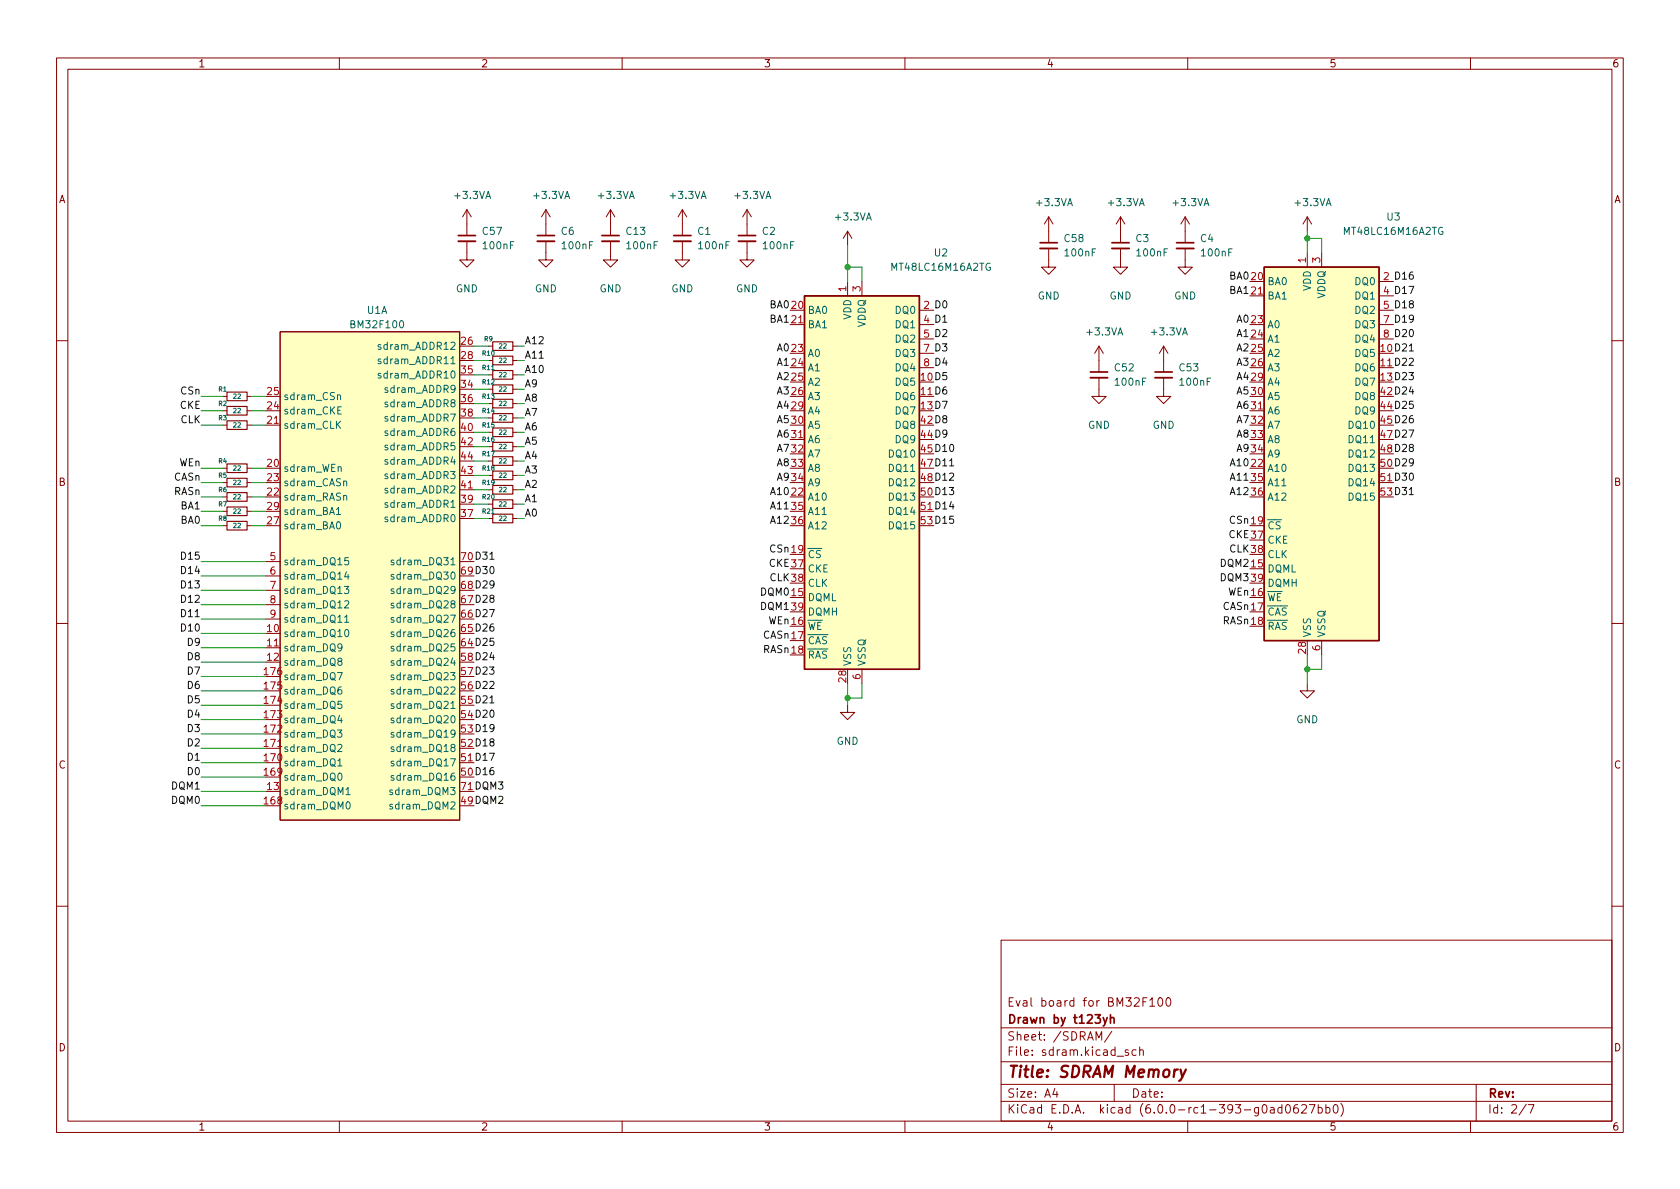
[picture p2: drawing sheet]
<svg xmlns="http://www.w3.org/2000/svg" width="297mm" height="210mm" viewBox="0 0 297 210" stroke-linecap="round" stroke-linejoin="round" font-family="sans-serif">
<g fill="none" stroke="#840000" stroke-width=".18">
<path d="M10 10.2h277v190.1h-277zM12 12.2h273v186.1h-273zM60 10.2v2M110 10.2v2M160 10.2v2M210 10.2v2M260 10.2v2M82.5 37.1l-.7 1.2M82.5 37.1v4.6M82.5 37.1l.8 1.2M96.5 37.1l-.7 1.2M96.5 37.1v4.6"/>
<path d="M96.5 37.1l.8 1.2M107.9 37.1l-.7 1.2M107.9 37.1v4.6M107.9 37.1l.8 1.2M120.6 37.1l-.7 1.2M120.6 37.1v4.6M120.6 37.1l.8 1.2M132.1 37.1l-.8 1.2M132.1 37.1v4.6M132.1 37.1l.7 1.2M185.4 38.3l-.7 1.3M185.4 38.3v4.6"/>
<path d="M185.4 38.3l.8 1.3M198.1 38.3v4.6M198.1 38.3l-.7 1.3M198.1 38.3l.8 1.3M209.5 38.3v4.6M209.5 38.3l-.7 1.3M209.5 38.3l.8 1.3M231.1 38.3v2.6M231.1 38.3l-.7 1.3M231.1 38.3l.8 1.3M49.5 58.7h31.8v86.3h-31.8zM82.5 42.7v3.3h1.3l-1.3 1.2-1.2-1.2h1.2"/>
<path d="M96.5 42.7v3.3h1.3l-1.3 1.2-1.3-1.2h1.3M107.9 42.7v3.3h1.3l-1.3 1.2-1.2-1.2h1.2M120.6 42.7v3.3h1.3l-1.3 1.2-1.2-1.2h1.2M132.1 42.7v3.3h1.2l-1.2 1.2-1.3-1.2h1.3M139.7 57.4h2.5M149.9 40.9v2.5M149.9 49.8v2.5M149.9 40.9l-.8 1.3M149.9 40.9l.7 1.3M152.4 49.8v2.5M162.6 54.9h2.5M162.6 57.4h2.5"/>
<path d="M162.6 59.9h2.5M185.4 43.9v3.3h1.3l-1.3 1.3-1.3-1.3h1.3M198.1 43.9v3.3h1.3l-1.3 1.3-1.3-1.3h1.3M209.5 43.9v3.3h1.3l-1.3 1.3-1.2-1.3h1.2M221 52.3h2.5M231.1 44.7v2.5M233.7 44.7v2.5M243.8 54.9h2.6M243.8 57.4h2.6M243.8 59.9h2.6M243.8 49.8h2.6M243.8 52.3h2.6"/>
<path d="M10 60.2h2M39.4 72.6h.7M39.4 75.2h.7M39.4 70.1h.7M43.7 72.6h.7M43.7 75.2h.7M43.7 70.1h.7M47 75.2h2.5M86.4 76.4h.7M86.4 61.2h.7M86.4 63.7h.7M86.4 66.3h.7"/>
<path d="M86.4 79h.7M86.4 68.8h.7M86.4 73.9h.7M86.4 71.4h.7M90.7 76.4h.7M90.7 61.2h.7M90.7 63.7h.7M90.7 66.3h.7M90.7 79h.7M90.7 68.8h.7M90.7 73.9h.7M90.7 71.4h.7"/>
<path d="M139.7 77.7h2.5M162.6 62.5h2.5M162.6 65h2.5M194.3 66.8v3.3h1.3l-1.3 1.3-1.3-1.3h1.3M194.3 61.2v4.6M194.3 61.2l-.8 1.3M194.3 61.2l.8 1.3M205.7 66.8v3.3h1.3l-1.3 1.3-1.2-1.3h1.2M205.7 61.2l-.7 1.3M205.7 61.2v4.6M205.7 61.2l.8 1.3M221 72.6h2.5"/>
<path d="M285 60.2h2M39.4 93h.7M39.4 90.4h.7M39.4 87.9h.7M39.4 85.3h.7M39.4 82.8h.7M43.7 93h.7M43.7 90.4h.7M43.7 87.9h.7M43.7 85.3h.7M43.7 82.8h.7M47 99.3h2.5"/>
<path d="M81.3 86.6h2.5M86.4 86.6h.7M86.4 89.1h.7M86.4 91.7h.7M86.4 84.1h.7M86.4 81.5h.7M90.7 86.6h.7M90.7 89.1h.7M90.7 91.7h.7M90.7 84.1h.7M90.7 81.5h.7M10 110.2h2"/>
<path d="M47 114.5h2.5M47 101.8h2.5M47 104.4h2.5M47 106.9h2.5M47 109.5h2.5M152.4 118.4v2.5M233.7 113.3v2.5M285 110.2h2M149.9 124.7v1.3h1.2l-1.2 1.2-1.3-1.2h1.3M231.1 120.9v1.3h1.3l-1.3 1.2-1.2-1.2h1.2M10 160.2h2M177 166.3h108v32h-108z"/>
<path d="M202.1 177.1h.5M202.8 176.4h-.7v1.5M203.3 176.9l.4-.5v1.5M203.3 177.9h.8M204.9 176.5l.2-.1a.81 .81 0 0 1 .6 .7 .81 .81 0 0 1-.3 .8h-.2a.81 .81 0 0 1-.6-.6 .81 .81 0 0 1 .3-.8zM206.3 176.6l.2-.2a.81 .81 0 0 1 .6 .7 .81 .81 0 0 1-.3 .8h-.2a.81 .81 0 0 1-.3-1.3zM285 160.2h2M60 198.3v2M110 198.3v2M160 198.3v2M177 194.8h108M177 191.8h108"/>
<path d="M177 187.8h108M177 181.8h108M186.5 192.5l-.4 1h1M186.9 193v1M193.8 183.9v-1.5l.5 1.1 .5-1.1v1.5M196.6 182.4l-1.3 1.9M197 191.8v3M199.5 185.7l-.4-.1-.2 .2 .1 .3 .5 .1v.4h-.6M200.9 185.7l-.5-.1-.3 .3v.4l.2 .3h.6M201.5 185.8l.2-.2 .4 .1v.9M201.5 185.1v1.5M210 198.3v2"/>
<path d="M224.6 195.9h.6l.1 .9M225.3 196.2l-.5 .1a.29 .29 0 0 0-.2 .2 .29 .29 0 0 0 .2 .3h.5M226.6 195.9l-.4-.1-.3 .3v.4l.2 .3h.5M226.6 195.3v1.5M227.5 195.4l.1-.1a.81 .81 0 0 1 .6 .7 .81 .81 0 0 1-.3 .8h-.1a.81 .81 0 0 1-.6-.6 .81 .81 0 0 1 .3-.8zM229.4 195.3a.59 .59 0 0 0-.7 .7v.5l.2 .3h.4l.2-.1 .1-.5-.2-.2-.4-.1-.3 .3M230.1 195.5l.6-.2 .2 .2 .1 .3-.9 1h.9M231.5 195.3h1l-.6 1.5M233.1 195.9l.4-.1 .3 .3v.4l-.2 .3h-.5M233.1 195.3v1.5M234.4 195.9l.5-.1 .2 .3v.4l-.1 .3h-.6M234.4 195.3v1.5"/>
<path d="M235.9 195.4l.2-.1a.81 .81 0 0 1 .6 .7 .81 .81 0 0 1-.3 .8h-.2a.81 .81 0 0 1-.6-.6 .81 .81 0 0 1 .3-.8zM237.1 195.1a1.72 1.72 0 0 1 0 2.3M260 198.3v2M261 191.8v6.5M269.9 195.3l-1.3 1.9M270.2 195.3h1l-.6 1.5"/>
</g>
<path d="M208.7 189.1l.3 1.4M209.7 189.1l-.9 1.8-.3 .2" fill="none" stroke="#840000" stroke-width=".4"/>
<g fill="none" stroke="#840000" stroke-width=".3">
<path d="M81 41.7h3.1M95 41.7h3M106.4 41.7h3.1M119.1 41.7h3.1M130.6 41.7h3M183.9 42.9h3M196.6 42.9h3M208 42.9h3.1M192.8 65.8h3M204.2 65.8h3.1M195.1 179.9l.3 1M195.8 179.9l-.5 1.4-.2 .1"/>
<path d="M196.3 179.4v1.5M196.3 180.1l.3-.2 .3 .1 .1 .9"/>
</g>
<path d="M81 42.7h3.1M95 42.7h3M106.4 42.7h3.1M119.1 42.7h3.1M130.6 42.7h3M183.9 43.9h3M196.6 43.9h3M208 43.9h3.1M192.8 66.8h3M204.2 66.8h3.1" fill="none" stroke="#840000" stroke-width=".33"/>
<g fill="#ffffc2" stroke="#ffffc2" stroke-width=".18">
<path d="M142.2 52.3h20.4v66.1h-20.4z"/>
<path d="M223.5 47.2h20.3v66.1h-20.3z"/>
<path d="M49.5 58.7h31.8v86.3h-31.8z"/>
</g>
<path d="M142.2 52.3h20.4v66.1h-20.4zM223.5 47.2h20.3v66.1h-20.3z" fill="none" stroke="#840000" stroke-width=".25"/>
<g fill="none" stroke="#840000" stroke-width=".2">
<path d="M40.1 71.9h3.6v1.5h-3.6zM40.1 69.3h3.6v1.6h-3.6zM40.1 74.4h3.6v1.5h-3.6zM87.1 75.7h3.6v1.5h-3.6zM87.1 60.4h3.6v1.6h-3.6zM87.1 63h3.6v1.5h-3.6zM87.1 65.5h3.6v1.6h-3.6zM87.1 78.2h3.6v1.6h-3.6zM87.1 68.1h3.6v1.5h-3.6zM87.1 73.1h3.6v1.6h-3.6zM87.1 70.6h3.6v1.5h-3.6zM40.1 92.2h3.6v1.5h-3.6z"/>
<path d="M40.1 89.7h3.6v1.5h-3.6zM40.1 87.1h3.6v1.5h-3.6zM40.1 84.6h3.6v1.5h-3.6zM40.1 82h3.6v1.6h-3.6zM87.1 85.8h3.6v1.6h-3.6zM87.1 88.4h3.6v1.5h-3.6zM87.1 90.9h3.6v1.6h-3.6zM87.1 83.3h3.6v1.5h-3.6zM87.1 80.8h3.6v1.5h-3.6z"/>
</g>
<g fill="none" stroke="#006464" stroke-width=".18">
<path d="M59.7 69.9l.2-.1 .3 .1v.8M59.7 75l.5 .8M59.7 72.5h.5M60.2 74.5l-.7 .7M60.3 71.9h-.6v1.3h.6M59.5 90.1l.4-.4v1.3M59.5 91h.7M59.6 92.4l.2-.1a.68 .68 0 0 1 .4 .6 .68 .68 0 0 1-.4 .6l-.2-.1-.1-.4zM59.8 82.6l.2-.1 .3 .1v.8M60.8 87.7l.1-.1 .3 .1 .1 .8M60.8 85.2l.1-.1h.3l.1 .8M61.6 98.6h-.6l-.1 .6 .2-.1 .4 .1 .2 .1-.1 .5-.2 .1-.5-.1"/>
<path d="M69.6 99.1l-.3-.1-.2 .2 .1 .2 .4 .1v.3h-.5M59.7 118.9h.8l-.5 1.3M60 116.9l-.3-.2 .1-.2 .2-.1 .3 .1 .2 .1-.1 .2-.5 .2-.2 .2v.2l.3 .3 .3-.1 .2-.2v-.2l-.3-.3M60.5 114.4l-.3 .2h-.2l-.3-.2 .2-.5h.3l.2 .1a.84 .84 0 0 1-.3 1.1h-.2M60.9 103.7h.8l-.5 .5 .4 .1v.5l-.2 .2-.5-.2M60.9 106.4l.5-.2 .3 .4-.8 .9h.8M60.9 109.1l.4-.3v1.2M60.9 110h.8M61.1 111.4l.1-.1a.68 .68 0 0 1 .5 .6 .68 .68 0 0 1-.5 .7l-.1-.1-.2-.4zM61.2 101.1l-.3 .9h.8M61.5 101.6v.8M69.6 119.4h-.3l-.2 .1 .1 .2 .4 .1v.3h-.5"/>
<path d="M69.6 116.9l-.3-.1-.2 .2 .1 .2 .4 .1v.3h-.5M69.6 114.3h-.3l-.2 .2 .1 .1 .4 .2v.3h-.5M69.6 111.8l-.3-.1-.2 .2 .1 .2 .4 .1v.3h-.5M69.6 109.3l-.3-.1-.2 .2 .1 .2 .4 .1v.3h-.5M69.6 106.7h-.3l-.2 .1 .1 .2 .4 .1v.3h-.5M69.6 104.2l-.3-.1-.2 .2 .1 .2 .4 .1v.3h-.5M69.6 101.6h-.3l-.2 .2 .1 .1 .4 .2v.3h-.5M59.7 129.1h.8l-.5 .5 .4 .1v.5l-.2 .2-.5-.2M59.7 134.5l.4-.3v1.2M59.7 131.8l.5-.2 .3 .4-.8 .9h.8M59.7 135.4h.8M59.9 136.8l.1-.1a.68 .68 0 0 1 .5 .6 .68 .68 0 0 1-.5 .7 .84 .84 0 0 1-.1-1.2z"/>
<path d="M60 126.5l-.3 .9h.8M60.3 121.5h-.3a.86 .86 0 0 0 0 1.2l.4-.1 .1-.4-.3-.2h-.2l-.3 .2M60.3 127v.8M60.4 124h-.6l-.1 .6 .2-.1 .4 .1 .2 .1-.1 .5-.2 .1-.5-.1M61.2 139.6l.3-.3v1.2M69.6 137.2l-.3-.1-.2 .2 .1 .2 .4 .1v.3h-.5M69.6 134.7l-.3-.1-.2 .2 .1 .2 .4 .1v.3h-.5M69.6 132.1h-.3l-.2 .1 .1 .2 .4 .1v.3h-.5M69.6 129.6l-.3-.1-.2 .2 .1 .2 .4 .1v.3h-.5M69.6 127h-.3l-.2 .2 .1 .1 .4 .2v.3h-.5M69.6 124.5l-.3-.1-.2 .2 .1 .2 .4 .1v.3h-.5M69.6 122l-.3-.1-.2 .2 .1 .2 .4 .1v.3h-.5"/>
<path d="M61.2 140.5h.7M61.4 141.9l.1-.1a.68 .68 0 0 1 .4 .6 .68 .68 0 0 1-.4 .7 .84 .84 0 0 1-.1-1.2z"/>
</g>
<path d="M249.2 62.1h.7M86.6 98.9h.7M167.9 82.4h.7M249.2 87.5h.7M86.6 124.3h.7" fill="none" stroke="#0f0f0f" stroke-width=".18"/>
<g fill="none" stroke="#009600" stroke-width=".18">
<path d="M149.9 47.2h2.5v2.6M149.9 43.4v6.4M231.1 42.2h2.6v2.5M231.1 40.9v3.8M35.6 72.6h3.8M35.6 75.2h3.8M35.6 70.1h3.8M44.4 72.6h2.6M44.4 75.2h2.6M44.4 70.1h2.6M83.8 79h2.6M83.8 76.4h2.6"/>
<path d="M83.8 73.9h2.6M83.8 71.4h2.6M83.8 66.3h2.6M83.8 63.7h2.6M83.8 68.8h2.6M83.8 61.2h2.6M91.4 79h1.3M91.4 76.4h1.3M91.4 73.9h1.3M91.4 71.4h1.3M91.4 66.3h1.3M91.4 63.7h1.3"/>
<path d="M91.4 68.8h1.3M91.4 61.2h1.3M35.6 90.4h3.8M35.6 85.3h3.8M35.6 87.9h3.8M35.6 82.8h3.8M35.6 99.3h11.4M35.6 93h3.8M44.4 90.4h2.6M44.4 85.3h2.6M44.4 87.9h2.6M44.4 82.8h2.6"/>
<path d="M44.4 93h2.6M83.8 81.5h2.6M83.8 91.7h2.6M83.8 86.6h2.6M83.8 89.1h2.6M83.8 84.1h2.6M91.4 81.5h1.3M91.4 91.7h1.3M91.4 86.6h1.3M91.4 89.1h1.3M91.4 84.1h1.3M35.6 109.5h11.4"/>
<path d="M35.6 112h11.4M35.6 114.5h11.4M35.6 101.8h11.4M35.6 104.4h11.4M35.6 106.9h11.4M35.6 117.1h11.4M35.6 119.6h11.4M231.1 115.8v5.1M233.7 115.8v2.6h-2.6M35.6 124.7h11.4M35.6 122.2h11.4M35.6 129.8h11.4"/>
<path d="M35.6 127.2h11.4M35.6 137.4h11.4M35.6 132.3h11.4M35.6 139.9h11.4M35.6 134.9h11.4M149.9 120.9v3.8M152.4 120.9v2.5h-2.5M35.6 142.5h11.4"/>
</g>
<g fill="#009600" stroke="#009600" stroke-width=".18">
<circle cx="149.9" cy="47.2" r=".46"/>
<circle cx="231.1" cy="42.2" r=".46"/>
<circle cx="231.1" cy="118.4" r=".46"/>
<circle cx="149.9" cy="123.4" r=".46"/>
</g>
<text font-size="2.8" fill="#840000" x="178" y="190.6">Title: SDRAM Memory</text>
<g font-size="2.1" fill="#840000">
<text x="178" y="178">Eval board for BM32F100</text>
<text x="178" y="184">Sheet: /SDRAM/</text>
<text x="178" y="181">Drawn by t123yh</text>
<text x="178" y="186.7">File: sdram.kicad_sch</text>
<text x="178" y="196.9">KiCad E.D.A. kicad (6.0.0-rc1-393-g0ad0627bb0)</text>
<text x="178" y="194.1">Size: A4</text>
<text x="200" y="194.1">Date:</text>
<text x="263" y="194.1">Rev:</text>
<text x="263" y="196.9">Id: 2/7</text>
</g>
<g font-size="1.8" fill="#840000">
<text x="35" y="11.9">1</text>
<text x="85" y="11.9">2</text>
<text x="135" y="11.9">3</text>
<text x="185" y="11.9">4</text>
<text x="235" y="11.9">5</text>
<text x="285" y="11.9">6</text>
<text x="10.3" y="35.9">A</text>
<text x="285.3" y="35.9">A</text>
<text x="10.3" y="85.9">B</text>
<text x="285.3" y="85.9">B</text>
<text x="10.3" y="135.9">C</text>
<text x="285.3" y="135.9">C</text>
<text x="10.3" y="185.9">D</text>
<text x="285.3" y="185.9">D</text>
<text x="35" y="199.9">1</text>
<text x="85" y="199.9">2</text>
<text x="135" y="199.9">3</text>
<text x="185" y="199.9">4</text>
<text x="235" y="199.9">5</text>
<text x="285" y="199.9">6</text>
</g>
<g font-size="1.8" fill="#006464">
<text x="80.5" y="35.2">+3.3VA</text>
<text x="94.5" y="35.2">+3.3VA</text>
<text x="105.9" y="35.2">+3.3VA</text>
<text x="118.6" y="35.2">+3.3VA</text>
<text x="130" y="35.2">+3.3VA</text>
<text x="85.4" y="41.5">C57</text>
<text x="99.2" y="41.5">C6</text>
<text x="110.8" y="41.5">C13</text>
<text x="123.4" y="41.5">C1</text>
<text x="134.8" y="41.5">C2</text>
<text x="147.8" y="39">+3.3VA</text>
<text x="183.4" y="36.4">+3.3VA</text>
<text x="196.1" y="36.4">+3.3VA</text>
<text x="207.5" y="36.4">+3.3VA</text>
<text x="229.1" y="36.4">+3.3VA</text>
<text x="237.9" y="41.5">MT48LC16M16A2TG</text>
<text x="245.2" y="39">U3</text>
<text x="85.5" y="44.1">100nF</text>
<text x="99.5" y="44.1">100nF</text>
<text x="110.9" y="44.1">100nF</text>
<text x="123.6" y="44.1">100nF</text>
<text x="135.1" y="44.1">100nF</text>
<text x="157.9" y="47.9">MT48LC16M16A2TG</text>
<text x="165.2" y="45.3">U2</text>
<text x="188.3" y="42.8">C58</text>
<text x="188.4" y="45.3">100nF</text>
<text x="200.8" y="42.8">C3</text>
<text x="201.1" y="45.3">100nF</text>
<text x="212.3" y="42.8">C4</text>
<text x="212.5" y="45.3">100nF</text>
<text x="80.6" y="51.7">GND</text>
<text x="94.6" y="51.7">GND</text>
<text x="106" y="51.7">GND</text>
<text x="118.7" y="51.7">GND</text>
<text x="130.1" y="51.7">GND</text>
<text x="183.5" y="53">GND</text>
<text x="196.2" y="53">GND</text>
<text x="207.6" y="53">GND</text>
<text x="224" y="50.4">BA0</text>
<text x="224" y="53">BA1</text>
<text x="231.8" y="51.5" transform="rotate(-90 231.8 51.5)">VDD</text>
<text x="234.3" y="52.9" transform="rotate(-90 234.3 52.9)">VDDQ</text>
<text x="239.7" y="50.4">DQ0</text>
<text x="239.7" y="53">DQ1</text>
<text x="62.3" y="58">BM32F100</text>
<text x="64.9" y="55.5">U1A</text>
<text x="142.7" y="55.5">BA0</text>
<text x="142.7" y="58">BA1</text>
<text x="150.5" y="56.6" transform="rotate(-90 150.5 56.6)">VDD</text>
<text x="153" y="57.9" transform="rotate(-90 153 57.9)">VDDQ</text>
<text x="158.4" y="55.5">DQ0</text>
<text x="158.4" y="58">DQ1</text>
<text x="192.3" y="59.3">+3.3VA</text>
<text x="203.7" y="59.3">+3.3VA</text>
<text x="224" y="58">A0</text>
<text x="239.7" y="55.5">DQ2</text>
<text x="239.7" y="58">DQ3</text>
<text x="67.4" y="61.8">sdram_ADDR12</text>
<text x="67.4" y="64.4">sdram_ADDR11</text>
<text x="142.7" y="63.1">A0</text>
<text x="142.7" y="65.7">A1</text>
<text x="158.4" y="60.6">DQ2</text>
<text x="158.4" y="63.1">DQ3</text>
<text x="158.4" y="65.7">DQ4</text>
<text x="197.2" y="65.7">C52</text>
<text x="208.6" y="65.7">C53</text>
<text x="224" y="60.6">A1</text>
<text x="224" y="63.1">A2</text>
<text x="224" y="65.7">A3</text>
<text x="239.7" y="63.1">DQ5</text>
<text x="239.7" y="65.7">DQ6</text>
<text x="239.7" y="60.6">DQ4</text>
<text x="50" y="70.7">sdram_CSn</text>
<text x="67.4" y="66.9">sdram_ADDR10</text>
<text x="68.4" y="69.5">sdram_ADDR9</text>
<text x="142.7" y="68.2">A2</text>
<text x="142.7" y="70.7">A3</text>
<text x="158.4" y="68.2">DQ5</text>
<text x="158.4" y="70.7">DQ6</text>
<text x="197.3" y="68.2">100nF</text>
<text x="208.7" y="68.2">100nF</text>
<text x="224" y="68.2">A4</text>
<text x="224" y="70.7">A5</text>
<text x="239.7" y="68.2">DQ7</text>
<text x="239.7" y="70.7">DQ8</text>
<text x="50" y="75.8">sdram_CLK</text>
<text x="50" y="73.3">sdram_CKE</text>
<text x="68.4" y="72">sdram_ADDR8</text>
<text x="68.4" y="74.5">sdram_ADDR7</text>
<text x="68.4" y="77.1">sdram_ADDR6</text>
<text x="142.7" y="73.3">A4</text>
<text x="142.7" y="75.8">A5</text>
<text x="158.4" y="73.3">DQ7</text>
<text x="158.4" y="75.8">DQ8</text>
<text x="192.3" y="75.8">GND</text>
<text x="203.8" y="75.8">GND</text>
<text x="224" y="73.3">A6</text>
<text x="224" y="75.8">A7</text>
<text x="238.7" y="75.8">DQ10</text>
<text x="239.7" y="73.3">DQ9</text>
<text x="50" y="83.4">sdram_WEn</text>
<text x="68.4" y="79.6">sdram_ADDR5</text>
<text x="68.4" y="82.2">sdram_ADDR4</text>
<text x="142.7" y="78.4">A6</text>
<text x="142.7" y="80.9">A7</text>
<text x="142.7" y="83.4">A8</text>
<text x="157.4" y="80.9">DQ10</text>
<text x="157.4" y="83.4">DQ11</text>
<text x="158.4" y="78.4">DQ9</text>
<text x="224" y="83.4">A10</text>
<text x="224" y="78.4">A8</text>
<text x="224" y="80.9">A9</text>
<text x="238.7" y="78.4">DQ11</text>
<text x="238.7" y="80.9">DQ12</text>
<text x="238.7" y="83.4">DQ13</text>
<text x="50" y="88.5">sdram_RASn</text>
<text x="50" y="86">sdram_CASn</text>
<text x="68.4" y="89.8">sdram_ADDR1</text>
<text x="68.4" y="87.2">sdram_ADDR2</text>
<text x="68.4" y="84.7">sdram_ADDR3</text>
<text x="142.7" y="88.5">A10</text>
<text x="142.7" y="86">A9</text>
<text x="157.4" y="86">DQ12</text>
<text x="157.4" y="88.5">DQ13</text>
<text x="224" y="86">A11</text>
<text x="224" y="88.5">A12</text>
<text x="238.7" y="86">DQ14</text>
<text x="238.7" y="88.5">DQ15</text>
<text x="50" y="93.6">sdram_BA0</text>
<text x="50" y="91.1">sdram_BA1</text>
<text x="68.4" y="92.3">sdram_ADDR0</text>
<text x="142.7" y="91.1">A11</text>
<text x="142.7" y="93.6">A12</text>
<text x="157.4" y="91.1">DQ14</text>
<text x="157.4" y="93.6">DQ15</text>
<text x="224" y="93.6">~{CS}</text>
<text x="50" y="99.9">sdram_DQ15</text>
<text x="69.9" y="99.9">sdram_DQ31</text>
<text x="142.7" y="98.7">~{CS}</text>
<text x="142.7" y="101.2">CKE</text>
<text x="224" y="101.2">DQML</text>
<text x="224" y="96.1">CKE</text>
<text x="224" y="98.7">CLK</text>
<text x="50" y="102.5">sdram_DQ14</text>
<text x="50" y="105">sdram_DQ13</text>
<text x="50" y="107.6">sdram_DQ12</text>
<text x="69.9" y="107.6">sdram_DQ28</text>
<text x="69.9" y="105">sdram_DQ29</text>
<text x="69.9" y="102.5">sdram_DQ30</text>
<text x="142.7" y="106.3">DQML</text>
<text x="142.7" y="103.8">CLK</text>
<text x="224" y="106.3">~{WE}</text>
<text x="224" y="103.8">DQMH</text>
<text x="50" y="112.6">sdram_DQ10</text>
<text x="50" y="110.1">sdram_DQ11</text>
<text x="69.9" y="112.6">sdram_DQ26</text>
<text x="69.9" y="110.1">sdram_DQ27</text>
<text x="142.7" y="111.4">~{WE}</text>
<text x="142.7" y="113.9">~{CAS}</text>
<text x="142.7" y="108.8">DQMH</text>
<text x="224" y="108.8">~{CAS}</text>
<text x="224" y="111.4">~{RAS}</text>
<text x="231.8" y="112.8" transform="rotate(-90 231.8 112.8)">VSS</text>
<text x="234.3" y="112.8" transform="rotate(-90 234.3 112.8)">VSSQ</text>
<text x="50" y="115.2">sdram_DQ9</text>
<text x="50" y="117.7">sdram_DQ8</text>
<text x="69.9" y="117.7">sdram_DQ24</text>
<text x="69.9" y="115.2">sdram_DQ25</text>
<text x="142.7" y="116.5">~{RAS}</text>
<text x="150.5" y="117.9" transform="rotate(-90 150.5 117.9)">VSS</text>
<text x="153" y="117.9" transform="rotate(-90 153 117.9)">VSSQ</text>
<text x="50" y="125.3">sdram_DQ5</text>
<text x="50" y="122.8">sdram_DQ6</text>
<text x="50" y="120.3">sdram_DQ7</text>
<text x="69.9" y="125.3">sdram_DQ21</text>
<text x="69.9" y="122.8">sdram_DQ22</text>
<text x="69.9" y="120.3">sdram_DQ23</text>
<text x="50" y="130.4">sdram_DQ3</text>
<text x="50" y="127.9">sdram_DQ4</text>
<text x="69.9" y="130.4">sdram_DQ19</text>
<text x="69.9" y="127.9">sdram_DQ20</text>
<text x="147.9" y="131.7">GND</text>
<text x="229.2" y="127.9">GND</text>
<text x="50" y="135.5">sdram_DQ1</text>
<text x="50" y="133">sdram_DQ2</text>
<text x="69.9" y="135.5">sdram_DQ17</text>
<text x="69.9" y="133">sdram_DQ18</text>
<text x="50" y="140.6">sdram_DQM1</text>
<text x="50" y="143.1">sdram_DQM0</text>
<text x="50" y="138">sdram_DQ0</text>
<text x="69.4" y="143.1">sdram_DQM2</text>
<text x="69.4" y="140.6">sdram_DQM3</text>
<text x="69.9" y="138">sdram_DQ16</text>
</g>
<g font-size="1.8" fill="#a90000">
<text x="230.9" y="46.5" transform="rotate(-90 230.9 46.5)">1</text>
<text x="233.4" y="46.5" transform="rotate(-90 233.4 46.5)">3</text>
<text x="149.6" y="51.5" transform="rotate(-90 149.6 51.5)">1</text>
<text x="152.1" y="51.5" transform="rotate(-90 152.1 51.5)">3</text>
<text x="221.3" y="49.5">20</text>
<text x="221.3" y="52.1">21</text>
<text x="140" y="54.6">20</text>
<text x="140" y="57.1">21</text>
<text x="221.3" y="57.1">23</text>
<text x="221.3" y="59.7">24</text>
<text x="81.6" y="61">26</text>
<text x="81.6" y="63.5">28</text>
<text x="140" y="62.2">23</text>
<text x="140" y="64.8">24</text>
<text x="221.3" y="62.2">25</text>
<text x="221.3" y="64.8">26</text>
<text x="47.3" y="69.8">25</text>
<text x="81.6" y="68.6">34</text>
<text x="81.6" y="66">35</text>
<text x="81.6" y="71.1">36</text>
<text x="140" y="67.3">25</text>
<text x="140" y="69.8">26</text>
<text x="221.3" y="67.3">29</text>
<text x="221.3" y="69.8">30</text>
<text x="47.3" y="74.9">21</text>
<text x="47.3" y="72.4">24</text>
<text x="81.6" y="73.7">38</text>
<text x="81.6" y="76.2">40</text>
<text x="140" y="72.4">29</text>
<text x="140" y="74.9">30</text>
<text x="140" y="77.5">31</text>
<text x="221.3" y="72.4">31</text>
<text x="221.3" y="74.9">32</text>
<text x="221.3" y="77.5">33</text>
<text x="47.3" y="82.5">20</text>
<text x="81.6" y="78.7">42</text>
<text x="81.6" y="83.8">43</text>
<text x="81.6" y="81.3">44</text>
<text x="140" y="80">32</text>
<text x="140" y="82.5">33</text>
<text x="221.3" y="82.5">22</text>
<text x="221.3" y="80">34</text>
<text x="47.3" y="87.6">22</text>
<text x="47.3" y="85.1">23</text>
<text x="81.6" y="88.9">39</text>
<text x="81.6" y="86.4">41</text>
<text x="140" y="87.6">22</text>
<text x="140" y="85.1">34</text>
<text x="221.3" y="85.1">35</text>
<text x="221.3" y="87.6">36</text>
<text x="47.3" y="92.7">27</text>
<text x="47.3" y="90.2">29</text>
<text x="81.6" y="91.4">37</text>
<text x="140" y="90.2">35</text>
<text x="140" y="92.7">36</text>
<text x="47.8" y="99.1">5</text>
<text x="47.8" y="101.6">6</text>
<text x="47.8" y="104.1">7</text>
<text x="47.8" y="106.7">8</text>
<text x="47.3" y="111.8">10</text>
<text x="47.8" y="109.2">9</text>
<text x="46.8" y="119.4">176</text>
<text x="47.3" y="114.3">11</text>
<text x="47.3" y="116.8">12</text>
<text x="230.9" y="115.5" transform="rotate(-90 230.9 115.5)">28</text>
<text x="233.4" y="115" transform="rotate(-90 233.4 115)">6</text>
<text x="46.8" y="124.5">174</text>
<text x="46.8" y="121.9">175</text>
<text x="149.6" y="120.6" transform="rotate(-90 149.6 120.6)">28</text>
<text x="152.1" y="120.1" transform="rotate(-90 152.1 120.1)">6</text>
<text x="46.8" y="129.5">172</text>
<text x="46.8" y="127">173</text>
<text x="46.8" y="137.2">169</text>
<text x="46.8" y="134.6">170</text>
<text x="46.8" y="132.1">171</text>
<text x="46.8" y="142.2">168</text>
<text x="47.3" y="139.7">13</text>
</g>
<g font-size="1.8" fill="#0f0f0f">
<text x="217.4" y="52">BA1</text>
<text x="217.4" y="49.4">BA0</text>
<text x="244.6" y="49.5">2 D16</text>
<text x="244.6" y="52.1">4 D17</text>
<text x="136.2" y="54.5">BA0</text>
<text x="136.2" y="57">BA1</text>
<text x="163.3" y="54.6">2 D0</text>
<text x="163.3" y="57.1">4 D1</text>
<text x="163.3" y="59.7">5 D2</text>
<text x="218.7" y="59.6">A1</text>
<text x="218.7" y="57">A0</text>
<text x="244.6" y="54.6">5 D18</text>
<text x="244.6" y="57.1">7 D19</text>
<text x="244.6" y="59.7">8 D20</text>
<text x="92.7" y="63.4">A11</text>
<text x="92.7" y="65.9">A10</text>
<text x="92.7" y="60.9">A12</text>
<text x="137.4" y="64.7">A1</text>
<text x="137.4" y="62.1">A0</text>
<text x="163.3" y="62.2">7 D3</text>
<text x="163.3" y="64.8">8 D4</text>
<text x="218.7" y="62.1">A2</text>
<text x="218.7" y="64.7">A3</text>
<text x="244.1" y="62.2">10D21</text>
<text x="244.1" y="64.8">11D22</text>
<text x="32" y="69.7">CSn</text>
<text x="92.7" y="68.5">A9</text>
<text x="92.7" y="71">A8</text>
<text x="137.4" y="67.2">A2</text>
<text x="137.4" y="69.7">A3</text>
<text x="162.8" y="67.3">10D5</text>
<text x="162.8" y="69.8">11D6</text>
<text x="218.7" y="69.7">A5</text>
<text x="218.7" y="67.2">A4</text>
<text x="244.1" y="67.3">13D23</text>
<text x="244.1" y="69.8">42D24</text>
<text x="31.8" y="72.3">CKE</text>
<text x="31.9" y="74.8">CLK</text>
<text x="92.7" y="76.1">A6</text>
<text x="92.7" y="73.6">A7</text>
<text x="137.4" y="72.3">A4</text>
<text x="137.4" y="74.8">A5</text>
<text x="137.4" y="77.4">A6</text>
<text x="162.8" y="72.4">13D7</text>
<text x="162.8" y="74.9">42D8</text>
<text x="162.8" y="77.5">44D9</text>
<text x="218.7" y="77.4">A8</text>
<text x="218.7" y="74.8">A7</text>
<text x="218.7" y="72.3">A6</text>
<text x="244.1" y="72.4">44D25</text>
<text x="244.1" y="74.9">45D26</text>
<text x="244.1" y="77.5">47D27</text>
<text x="31.6" y="82.4">WEn</text>
<text x="92.7" y="78.6">A5</text>
<text x="92.7" y="81.2">A4</text>
<text x="92.7" y="83.7">A3</text>
<text x="137.4" y="79.9">A7</text>
<text x="137.4" y="82.4">A8</text>
<text x="162.8" y="80">45D10</text>
<text x="162.8" y="82.5">47D11</text>
<text x="217.7" y="82.4">A10</text>
<text x="218.7" y="79.9">A9</text>
<text x="244.1" y="80">48D28</text>
<text x="244.1" y="82.5">50D29</text>
<text x="30.7" y="87.5">RASn</text>
<text x="30.7" y="85">CASn</text>
<text x="92.7" y="88.8">A1</text>
<text x="92.7" y="86.3">A2</text>
<text x="136.5" y="87.5">A10</text>
<text x="137.4" y="85">A9</text>
<text x="162.8" y="85.1">48D12</text>
<text x="162.8" y="87.6">50D13</text>
<text x="217.7" y="85">A11</text>
<text x="217.7" y="87.5">A12</text>
<text x="244.1" y="85.1">51D30</text>
<text x="244.1" y="87.6">53D31</text>
<text x="32" y="90.1">BA1</text>
<text x="32" y="92.6">BA0</text>
<text x="92.7" y="91.3">A0</text>
<text x="136.5" y="92.6">A12</text>
<text x="136.5" y="90.1">A11</text>
<text x="162.8" y="90.2">51D14</text>
<text x="162.8" y="92.7">53D15</text>
<text x="217.2" y="95.1">CKE 37</text>
<text x="217.4" y="92.6">CSn 19</text>
<text x="32.3" y="99">D15</text>
<text x="32.3" y="101.5">D14</text>
<text x="81.6" y="101.6">69D30</text>
<text x="81.6" y="99.1">70D31</text>
<text x="136" y="100.2">CKE 37</text>
<text x="136.2" y="97.7">CSn 19</text>
<text x="215.9" y="100.2">DQM215</text>
<text x="217.3" y="97.7">CLK 38</text>
<text x="32.3" y="104">D13</text>
<text x="32.3" y="106.6">D12</text>
<text x="81.6" y="106.7">67D28</text>
<text x="81.6" y="104.1">68D29</text>
<text x="134.6" y="105.3">DQM015</text>
<text x="134.6" y="107.8">DQM139</text>
<text x="136.1" y="102.8">CLK 38</text>
<text x="215.9" y="102.8">DQM339</text>
<text x="216.2" y="107.8">CASn 17</text>
<text x="217" y="105.3">WEn 16</text>
<text x="32.3" y="111.7">D10</text>
<text x="32.3" y="109.1">D11</text>
<text x="81.6" y="111.8">65D26</text>
<text x="81.6" y="109.2">66D27</text>
<text x="134.9" y="112.9">CASn 17</text>
<text x="135.8" y="110.4">WEn 16</text>
<text x="216.2" y="110.4">RASn 18</text>
<text x="33.3" y="114.2">D9</text>
<text x="33.3" y="116.7">D8</text>
<text x="33.3" y="119.3">D7</text>
<text x="81.6" y="119.4">57D23</text>
<text x="81.6" y="116.8">58D24</text>
<text x="81.6" y="114.3">64D25</text>
<text x="134.9" y="115.5">RASn 18</text>
<text x="33.3" y="121.8">D6</text>
<text x="33.3" y="124.4">D5</text>
<text x="81.6" y="124.5">55D21</text>
<text x="81.6" y="121.9">56D22</text>
<text x="33.3" y="126.9">D4</text>
<text x="33.3" y="132">D2</text>
<text x="33.3" y="129.4">D3</text>
<text x="81.6" y="129.5">53D19</text>
<text x="81.6" y="127">54D20</text>
<text x="33.3" y="137.1">D0</text>
<text x="33.3" y="134.5">D1</text>
<text x="81.6" y="137.2">50D16</text>
<text x="81.6" y="134.6">51D17</text>
<text x="81.6" y="132.1">52D18</text>
<text x="30.4" y="142.1">DQM0</text>
<text x="30.4" y="139.6">DQM1</text>
<text x="81.6" y="142.2">49DQM2</text>
<text x="81.6" y="139.7">71DQM3</text>
</g>
<g font-size="1.1" fill="#006464">
<text x="85.3" y="62.9">R10</text>
<text x="85.3" y="65.4">R11</text>
<text x="85.6" y="60.3">R9</text>
<text x="88.3" y="61.6">22</text>
<text x="88.3" y="64.1">22</text>
<text x="38.7" y="71.8">R2</text>
<text x="38.7" y="69.2">R1</text>
<text x="41.3" y="70.5">22</text>
<text x="85.3" y="68">R12</text>
<text x="85.3" y="70.5">R13</text>
<text x="88.3" y="66.7">22</text>
<text x="88.3" y="69.2">22</text>
<text x="88.3" y="71.8">22</text>
<text x="38.7" y="74.3">R3</text>
<text x="41.3" y="73">22</text>
<text x="41.3" y="75.6">22</text>
<text x="85.3" y="75.6">R15</text>
<text x="85.3" y="73">R14</text>
<text x="88.3" y="76.8">22</text>
<text x="88.3" y="74.3">22</text>
<text x="38.7" y="81.9">R4</text>
<text x="41.3" y="83.2">22</text>
<text x="85.3" y="83.2">R18</text>
<text x="85.3" y="78.1">R16</text>
<text x="85.3" y="80.7">R17</text>
<text x="88.3" y="79.4">22</text>
<text x="88.3" y="81.9">22</text>
<text x="38.7" y="89.5">R7</text>
<text x="38.7" y="87">R6</text>
<text x="38.7" y="84.5">R5</text>
<text x="41.3" y="88.3">22</text>
<text x="41.3" y="85.7">22</text>
<text x="85.3" y="85.7">R19</text>
<text x="85.3" y="88.3">R20</text>
<text x="88.3" y="87">22</text>
<text x="88.3" y="89.5">22</text>
<text x="88.3" y="84.5">22</text>
<text x="38.7" y="92.1">R8</text>
<text x="41.3" y="93.4">22</text>
<text x="41.3" y="90.8">22</text>
<text x="85.3" y="90.8">R21</text>
<text x="88.3" y="92.1">22</text>
</g>
</svg>
